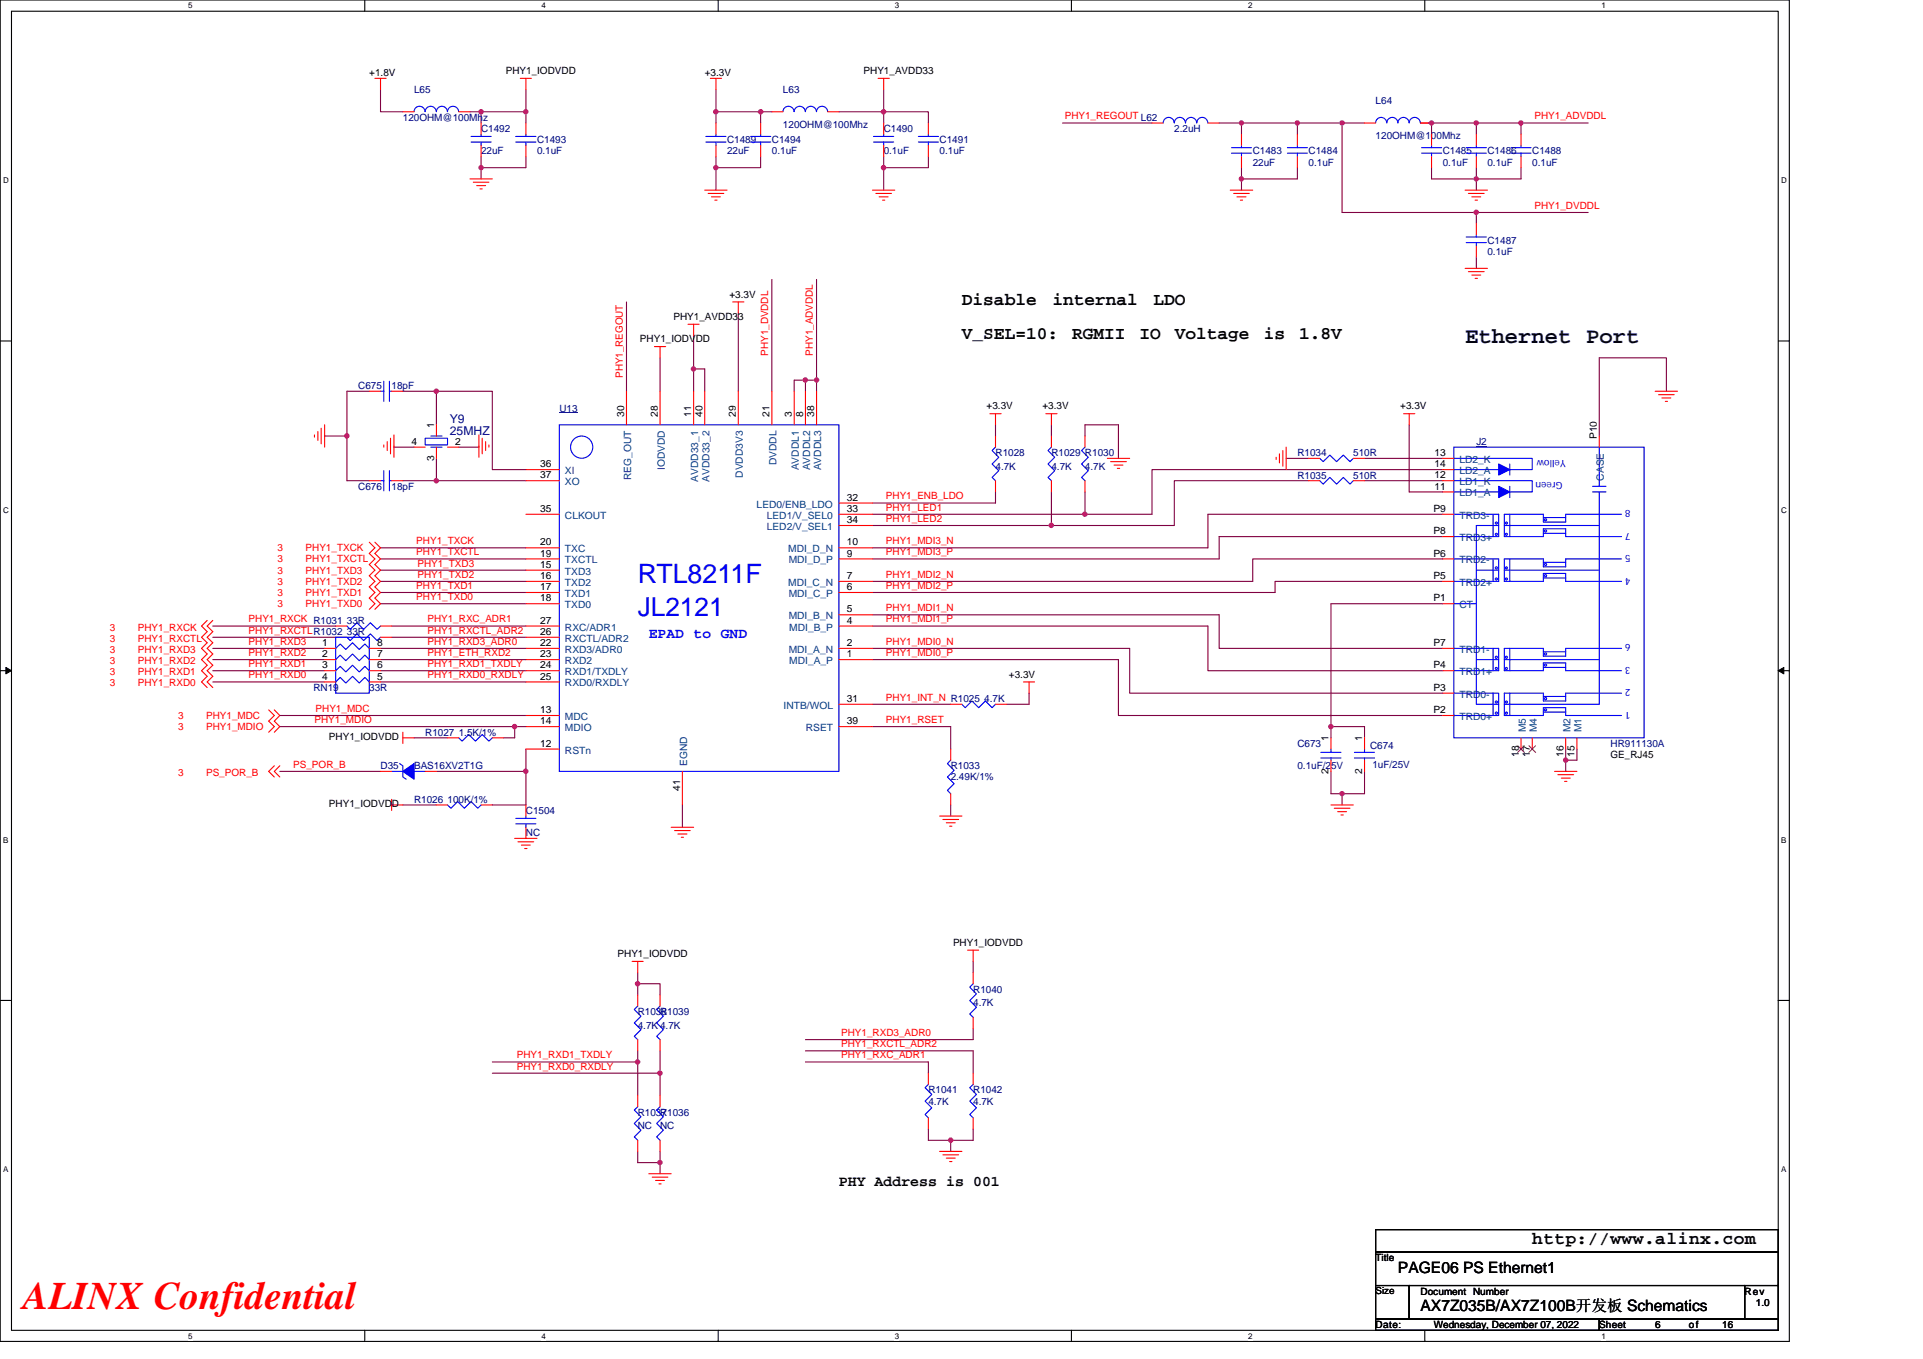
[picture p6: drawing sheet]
<svg xmlns="http://www.w3.org/2000/svg" width="297mm" height="210mm" viewBox="0 0 297 210" stroke-linecap="round" stroke-linejoin="round" font-family="sans-serif">
<path d="M0 0h276.4v207.3h-276.4zM1.8 1.7h272.9v203.8h-272.9z" fill="none" stroke="#000" stroke-width=".17"/>
<g fill="#fff">
<path d="M29.1 .2h.6v1.4h-.6z"/>
<path d="M29.1 205.7h.6v1.4h-.6z"/>
</g>
<path d="M56.3 0v1.7M56.3 205.5v1.8" fill="none" stroke="#000" stroke-width=".17"/>
<g fill="#fff">
<path d="M83.6 .2h.7v1.4h-.7z"/>
<path d="M83.6 205.7h.7v1.4h-.7z"/>
</g>
<path d="M110.9 0v1.7M110.9 205.5v1.8" fill="none" stroke="#000" stroke-width=".17"/>
<g fill="#fff">
<path d="M138.2 .2h.7v1.4h-.7z"/>
<path d="M138.2 205.7h.7v1.4h-.7z"/>
</g>
<path d="M165.5 0v1.7M165.5 205.5v1.8" fill="none" stroke="#000" stroke-width=".17"/>
<g fill="#fff">
<path d="M192.8 .2h.6v1.4h-.6z"/>
<path d="M192.8 205.7h.6v1.4h-.6z"/>
</g>
<path d="M220.1 0v1.7M220.1 205.5v1.8" fill="none" stroke="#000" stroke-width=".17"/>
<g fill="#fff">
<path d="M247.4 .2h.6v1.4h-.6z"/>
<path d="M247.4 205.7h.6v1.4h-.6z"/>
<path d="M.5 27.2h.8v1.4h-.8z"/>
<path d="M275.1 27.2h.9v1.4h-.9z"/>
<path d="M.5 78.1h.8v1.4h-.8z"/>
<path d="M275.1 78.1h.9v1.4h-.9z"/>
</g>
<path d="M0 52.7h1.8M274.7 52.7h1.7" fill="none" stroke="#000" stroke-width=".17"/>
<g fill="#fff">
<path d="M.5 129.1h.8v1.4h-.8z"/>
<path d="M275.1 129.1h.8v1.4h-.8z"/>
</g>
<path d="M0 103.6h1.8M274.7 103.6h1.7" fill="none" stroke="#000" stroke-width=".17"/>
<path d="M.9 103.1l.9 .5-.9 .5zM274.7 103.6l.8-.5v1z" fill="#000" stroke="#000" stroke-width=".15"/>
<g fill="#fff">
<path d="M.5 180h.8v1.4h-.8z"/>
<path d="M275.1 180h.8v1.4h-.8z"/>
</g>
<path d="M0 154.6h1.8M274.7 154.6h1.7M212.5 190h62.2v3.5h-62.2zM212.5 193.5h62.2v5.1h-62.2zM212.5 198.6h5.2v5.2h-5.2zM217.7 198.6h51.8v5.2h-51.8zM269.5 198.6h5.2v5.2h-5.2zM212.5 203.8h34.5v1.7h-34.5zM247 203.8h27.7v1.7h-27.7z" fill="none" stroke="#000" stroke-width=".17"/>
<g fill="none" stroke="#800040" stroke-width=".17">
<path d="M58.8 13.8v3.5h3.4M72.6 17.3h1.7M74.3 17.3h6.9M74.3 17.3v1.7M81.2 17.3v1.7M81.2 13.8v3.5M110.6 13.8v3.5M117.5 17.3v1.7M117.5 17.3h1.7M117.5 17.3h-6.9v1.7M129.6 17.3h6.9M136.5 13.8v3.5"/>
<path d="M136.5 17.3h6.9v1.7M136.5 17.3v1.7M164.1 19h13.8M188.3 19h3.5M191.8 19v1.7M191.8 19h8.6M200.4 19v1.7M200.4 19h6.9M207.3 19h3.5M207.3 19v13.8h20.7M219.4 19h1.7M221.1 19v1.7"/>
<path d="M221.1 19h6.9M228 19h6.9M228 19v1.7M234.9 19v1.7M234.9 19h10.4M74.3 24.2v1.7M74.3 25.9v1.7M81.2 24.2v1.7h-6.9M110.6 24.2v1.7M117.5 24.2v1.7h-6.9v3.5M136.5 25.9v3.5M136.5 24.2v1.7"/>
<path d="M143.4 24.2v1.7h-6.9M191.8 25.9v1.7h8.6v-1.7M191.8 27.6v1.8M221.1 25.9v1.7h6.9M228 32.8h17.3M228 32.8v1.7M228 39.7v1.8M228 25.9v1.7M228 27.6v1.8M234.9 25.9v1.7h-6.9M96.8 46.7v13.8M102 55.3v5.2"/>
<path d="M107.1 51.8v5.2M107.1 57h1.8v3.5M107.1 57v3.5M114 48.4v12.1M119.2 43.2v17.3M124.4 58.7h1.7M124.4 58.7h-1.7v1.8M124.4 58.7v1.8M126.1 58.7v1.8M126.1 43.2v15.5M50.1 67.4h3.5M53.6 67.4v6.9h3.4"/>
<path d="M57 60.5h-3.4v6.9M60.9 68.9v.2h3.1M62.2 60.5h5.2M62.2 74.3h5.2M67.4 60.5h8.6v12.1h5.2M67.4 74.3h13.8M67.4 70.8v3.5M67.4 60.5v5.1M74 68.9v.2h-3.1M134.8 79.5h32.8M153.8 76v1.7h-19M153.8 65.6v1.8"/>
<path d="M162.4 65.6v1.8M162.4 76v5.2M167.6 76v3.5M167.6 67.4v-1.8h5.2v5.2M198.7 70.8h3.4M202.1 74.3h-20.7v6.9h-19M210.8 70.8h12.1M210.8 74.3h12.1M217.7 65.6v10.4h5.2M222.9 72.6h-45v6.9h-10.3M222.9 79.5h-36.3v5.1h-51.8M257.4 60.5v-5.2h-10.4v12.1"/>
<path d="M32.9 98.5h19M32.9 96.7h19M58.8 88.1h22.4M58.8 86.4h22.4M58.8 84.6h22.4M58.8 93.3h22.4M58.8 91.5h22.4M58.8 89.8h22.4M60.5 98.5h20.7M60.5 96.7h20.7M134.8 81.2h27.6M134.8 96.7h51.8v6.9h36.3"/>
<path d="M134.8 95h53.5v5.2h34.6M222.9 82.9h-34.6v3.5h-53.5M222.9 89.8h-25.9v1.7h-62.2M222.9 86.4h-29.4v3.4h-58.7M222.9 93.3h-17.3v19M32.9 105.4h17.2M32.9 100.2h17.2M32.9 101.9h17.2M32.9 103.6h17.2M43.2 112.3h36.3M43.2 110.6h38M43.2 119.2h15.6"/>
<path d="M58.8 100.2h22.4M58.8 101.9h22.4M58.8 103.6h22.4M58.8 105.4h22.4M64 114h5.1M67.4 119.2h13.8M79.5 112.3h1.7M79.5 112.3v1.7h-1.7M81.2 115.7v3.5M81.2 119.2v5.2h-5.2M134.8 108.8h12.1M134.8 100.2h39.7v6.9h48.4"/>
<path d="M134.8 112.3h12.1v3.4M134.8 101.9h38v8.7h50.1M159 107.1v1.7h-3.5M205.6 119.2v3.4h1.7M205.6 112.3v1.7M205.6 112.3h5.2v1.7M210.8 119.2v3.4h-3.5M241.8 117.5v1.7M241.8 115.7v1.8M243.6 115.7v1.8h-1.8M62.2 124.4h5.2M105.4 124.4v3.4"/>
<path d="M146.9 124.4v1.7M207.3 122.6v1.8M98.5 152h3.5v1.7M98.5 150.3v1.7M98.5 152v1.7M150.3 158.9v1.7h-25.9M150.3 148.5v1.8M76 165.8h26M76 164.1h22.5M98.5 177.9v1.7h3.5M98.5 164.1v5.2M98.5 162.4v1.7"/>
<path d="M102 177.9v1.7M102 179.6v1.8M102 165.8v3.5M102 162.4v3.4M124.4 162.4h25.9v3.4M124.4 164.1h19v1.7M143.4 174.5v1.7h3.5M146.9 176.2v1.7M150.3 174.5v1.7h-3.4"/>
</g>
<g fill="#f0f" stroke="#f0f" stroke-width=".17">
<circle cx="207.3" cy="122.6" r=".33"/>
<circle cx="205.6" cy="112.3" r=".34"/>
<circle cx="241.8" cy="117.5" r=".34"/>
<circle cx="81.2" cy="119.2" r=".34"/>
<circle cx="162.4" cy="81.2" r=".34"/>
<circle cx="167.6" cy="79.4" r=".33"/>
<circle cx="124.4" cy="58.7" r=".34"/>
<circle cx="126.1" cy="58.7" r=".34"/>
<circle cx="107.1" cy="57" r=".34"/>
<circle cx="53.6" cy="67.3" r=".34"/>
<circle cx="67.4" cy="60.4" r=".34"/>
<circle cx="67.4" cy="74.3" r=".34"/>
<circle cx="200.4" cy="19" r=".33"/>
<circle cx="191.8" cy="19" r=".33"/>
<circle cx="191.8" cy="27.6" r=".33"/>
<circle cx="228" cy="32.8" r=".34"/>
<circle cx="228" cy="27.6" r=".33"/>
<circle cx="228" cy="19" r=".33"/>
<circle cx="207.3" cy="19" r=".33"/>
<circle cx="234.9" cy="19" r=".33"/>
<circle cx="221.1" cy="19" r=".33"/>
<circle cx="136.5" cy="17.3" r=".34"/>
<circle cx="136.5" cy="25.9" r=".34"/>
<circle cx="74.3" cy="25.9" r=".34"/>
<circle cx="81.2" cy="17.3" r=".34"/>
<circle cx="117.5" cy="17.3" r=".34"/>
<circle cx="110.6" cy="25.9" r=".34"/>
<circle cx="110.6" cy="17.3" r=".34"/>
<circle cx="74.3" cy="17.3" r=".34"/>
<circle cx="79.5" cy="112.3" r=".34"/>
<circle cx="101.9" cy="179.6" r=".34"/>
<circle cx="98.5" cy="164.1" r=".34"/>
<circle cx="98.5" cy="152" r=".34"/>
<circle cx="101.9" cy="165.8" r=".33"/>
<circle cx="146.9" cy="176.2" r=".34"/>
</g>
<g fill="none" stroke="#f00" stroke-width=".17">
<path d="M57.9 12.1h1.7M58.8 12.1v1.7M62.2 17.3h1.8M70.9 17.3h1.7M74.3 19v1.7M80.4 12.1h1.7M81.2 12.1v1.7M81.2 19v1.7M109.7 12.1h1.8M110.6 12.1v1.7M110.6 19v1.7M117.5 19v1.7"/>
<path d="M119.2 17.3h1.7M127.9 17.3h1.7M135.6 12.1h1.8M136.5 12.1v1.7M136.5 19v1.7M143.4 19v1.7M177.9 19h1.8M186.6 19h1.7M210.8 19h1.7M219.4 19h1.7M72.6 27.6h3.4M73.1 28.2h2.4"/>
<path d="M73.6 28.7h1.4M74.1 29.2h.4M74.3 22.5v1.7M81.2 22.5v1.7M108.9 29.4h3.4M109.4 29.9h2.4M109.9 30.4h1.4M110.4 30.9h.4M110.6 22.5v1.7M117.5 22.5v1.7M134.8 29.4h3.4M135.3 29.9h2.4"/>
<path d="M135.8 30.4h1.4M136.3 30.9h.4M136.5 22.5v1.7M143.4 22.5v1.7M190 29.4h3.5M190.6 29.9h2.4M191.1 30.4h1.4M191.6 30.9h.3M191.8 20.7v1.8M191.8 24.2v1.7M200.4 20.7v1.8M200.4 24.2v1.7"/>
<path d="M221.1 20.7v1.8M221.1 24.2v1.7M226.3 29.4h3.5M226.8 29.9h2.5M227.3 30.4h1.4M227.9 30.9h.3M228 34.5v1.8M228 38v1.7M234.9 20.7v1.8M234.9 24.2v1.7M101.1 53.6h1.7M102 53.6v1.7"/>
<path d="M106.3 50.1h1.7M107.1 50.1v1.7M113.2 46.7h1.7M114 46.7v1.7M226.3 41.5h3.5M226.8 42h2.5M227.3 42.5h1.4M227.9 43h.3M48.6 67.2v.3M49.1 66.7v1.4M49.6 66.2v2.4M50.1 65.6v3.5"/>
<path d="M57 74.3h1.8M57 60.5h1.8M59.3 68.7v.4M59.8 68.2v1.4M60.3 67.7v2.4M60.5 74.3h1.7M60.5 60.5h1.7M60.9 67.2v3.5M64 69.1h1.7M67.4 65.6v1.8M67.4 69.1v1.7M69.1 69.1h1.8"/>
<path d="M74 67.2v3.5M74.5 67.7v2.4M75 68.2v1.4M75.5 68.7v.4M81.2 72.6h5.2M81.2 74.3h5.2M81.2 79.5h5.2M96.8 60.5v5.1M102 60.5v5.1M107.1 60.5v5.1M108.9 60.5v5.1M114 60.5v5.1"/>
<path d="M119.2 60.5v5.1M122.7 60.5v5.1M124.4 60.5v5.1M126.1 60.5v5.1M129.6 77.7h5.2M129.6 79.5h5.2M152.9 63.9h1.7M153.8 63.9v1.7M153.8 74.3v1.7M153.8 67.4v1.7M161.5 63.9h1.8M162.4 63.9v1.7"/>
<path d="M162.4 74.3v1.7M162.4 67.4v1.7M167.6 74.3v1.7M167.6 67.4v1.7M171 70.8h3.5M171.6 71.3h2.4M172.1 71.9h1.4M172.6 72.4h.3M197.1 70.7v.3M197.6 70.1v1.4M198.2 69.6v2.4M198.7 69.1v3.5"/>
<path d="M202.1 74.3h1.8M202.1 70.8h1.8M209 74.3h1.8M209 70.8h1.8M216.8 63.9h1.7M217.7 63.9v1.7M255.7 60.5h3.4M256.2 61h2.4M256.7 61.5h1.4M257.2 62h.4M32 95.9l-.9 .8 .9 .9-.9 .9 .9 .8-.9 .9 .9 .8-.9 .9 .9 .9-.9 .8 .9 .9-.9 .9 .9 .8M32.9 95.9l-.9 .8 .9 .9-.9 .9 .9 .8-.9 .9 .9 .8-.9 .9 .9 .9-.9 .8 .9 .9-.9 .9 .9 .8"/>
<path d="M51.9 98.5h1.7M51.9 96.7h1.7M57 83.8l.9 .8-.9 .9 .9 .9-.9 .8 .9 .9-.9 .9 .9 .8-.9 .9 .9 .8-.9 .9 .9 .9-.9 .8M57.9 83.8l.9 .8-.9 .9 .9 .9-.9 .8 .9 .9-.9 .9 .9 .8-.9 .9 .9 .8-.9 .9 .9 .9-.9 .8M58.8 98.5h1.7M58.8 96.7h1.7M81.2 98.5h5.2M81.2 96.7h5.2M81.2 84.6h5.2M81.2 93.3h5.2M81.2 91.5h5.2M81.2 89.8h5.2"/>
<path d="M81.2 88.1h5.2M81.2 86.4h5.2M129.6 96.7h5.2M129.6 95h5.2M129.6 91.5h5.2M129.6 89.8h5.2M129.6 86.4h5.2M129.6 84.6h5.2M129.6 81.2h5.2M41.5 109.7l.9 .9-.9 .8 .9 .9-.9 .8M42.4 118.3l-.9 .9 .9 .9M42.4 109.7l.8 .9-.8 .8 .8 .9-.8 .8"/>
<path d="M43.2 118.3l-.8 .9 .8 .9M50.1 100.2h1.8M50.1 101.9h1.8M50.1 103.6h1.8M50.1 105.4h1.8M57 105.4h1.8M57 103.6h1.8M57 101.9h1.8M57 100.2h1.8M58.8 119.2h1.7M62.2 114h1.8M62.2 113.1v1.8"/>
<path d="M65.7 119.2h1.7M69.1 114h1.8M76 114h1.8M81.2 105.4h5.2M81.2 103.6h5.2M81.2 101.9h5.2M81.2 100.2h5.2M81.2 115.7h5.2M81.2 110.6h5.2M81.2 112.3h5.2M105.4 119.2v5.2M129.6 101.9h5.2"/>
<path d="M129.6 100.2h5.2M129.6 108.8h5.2M129.6 112.3h5.2M146.9 108.8h1.7M146.9 115.7v1.8M153.8 108.8h1.7M158.1 105.4h1.7M159 105.4v1.7M205.6 114v1.7M205.6 117.5v1.7M210.8 114v1.7M210.8 117.5v1.7"/>
<path d="M240.1 119.2h3.5M240.6 119.7h2.5M60.5 124.4h1.7M60.5 123.5v1.7M67.4 124.4h1.7M74.3 124.4h1.7M79.5 129.5h3.4M80 130.1h2.4M80.5 130.6h1.4M81 131.1h.4M81.2 124.4v1.7M81.2 127.8v1.7"/>
<path d="M103.7 127.8h3.4M104.2 128.3h2.4M104.7 128.9h1.4M105.2 129.4h.4M145.1 126.1h3.5M145.6 126.6h2.5M146.2 127.1h1.3M146.7 127.7h.3M146.9 122.6v1.8M205.6 124.4h3.4M206.1 124.9h2.4M206.6 125.4h1.4"/>
<path d="M207.1 125.9h.4M241.2 120.2h1.3M241.7 120.7h.3M97.6 148.5h1.8M98.5 148.5v1.8M98.5 153.7v1.7M102 153.7v1.7M149.5 146.8h1.7M150.3 146.8v1.7M150.3 157.2v1.7M150.3 150.3v1.7M98.5 176.2v1.7"/>
<path d="M98.5 169.3v1.7M98.5 160.6v1.8M102 176.2v1.7M102 169.3v1.7M102 160.6v1.8M143.4 172.7v1.8M143.4 165.8v1.8M145.1 177.9h3.5M145.6 178.4h2.5M146.2 178.9h1.3M146.7 179.5h.3M150.3 172.7v1.8"/>
<path d="M150.3 165.8v1.8M100.2 181.4h3.5M100.8 181.9h2.4M101.3 182.4h1.3M101.8 182.9h.3"/>
</g>
<g fill="none" stroke="#00f" stroke-width=".17">
<path d="M64 17.3a.85 .85 0 0 1 .8-.9 .85 .85 0 0 1 .9 .9M65.7 17.3a.86 .86 0 0 1 .8-.9 .86 .86 0 0 1 .9 .9M67.4 17.3a.85 .85 0 0 1 .9-.9 .85 .85 0 0 1 .8 .9 .87 .87 0 0 1 .9-.9 .87 .87 0 0 1 .8 .9M120.9 17.3a.86 .86 0 0 1 .9-.9 .86 .86 0 0 1 .9 .9M122.7 17.3a.86 .86 0 0 1 .8-.9 .86 .86 0 0 1 .9 .9M124.4 17.3a.85 .85 0 0 1 .9-.9 .85 .85 0 0 1 .8 .9 .87 .87 0 0 1 .9-.9 .87 .87 0 0 1 .8 .9M179.7 19a.85 .85 0 0 1 .8-.9 .85 .85 0 0 1 .9 .9 .87 .87 0 0 1 .8-.9 .87 .87 0 0 1 .9 .9 .87 .87 0 0 1 .9-.9 .87 .87 0 0 1 .8 .9 .86 .86 0 0 1 .9-.9 .86 .86 0 0 1 .9 .9M212.5 19a.86 .86 0 0 1 .8-.9 .86 .86 0 0 1 .9 .9 .86 .86 0 0 1 .9-.9 .86 .86 0 0 1 .8 .9M215.9 19a.86 .86 0 0 1 .9-.9 .86 .86 0 0 1 .9 .9M217.7 19a.86 .86 0 0 1 .8-.9 .86 .86 0 0 1 .9 .9M72.8 21.9h3.1M72.8 21.1h3.1"/>
<path d="M74.3 20.7v.4M74.3 21.9v.6M79.7 21.9h3.1M79.7 21.1h3.1M81.2 20.7v.4M81.2 21.9v.6M109 21.9h3.1M109 21.1h3.1M110.6 20.7v.4M110.6 21.9v.6M115.9 21.9h3.2M115.9 21.1h3.2"/>
<path d="M117.5 20.7v.4M117.5 21.9v.6M134.9 21.9h3.1M134.9 21.1h3.1M136.5 20.7v.4M136.5 21.9v.6M141.9 21.9h3.1M141.9 21.1h3.1M143.4 20.7v.4M143.4 21.9v.6M190.2 23.7h3.1M190.2 22.8h3.1"/>
<path d="M191.8 22.5v.3M191.8 23.7v.5M198.9 23.7h3M198.9 22.8h3M200.4 22.5v.3M200.4 23.7v.5M219.6 23.7h3.1M219.6 22.8h3.1M221.1 22.5v.3M221.1 23.7v.5M226.5 37.5h3.1M226.5 36.6h3.1"/>
<path d="M228 36.3v.3M228 37.5v.5M233.4 23.7h3.1M233.4 22.8h3.1M234.9 22.5v.3M234.9 23.7v.5M59.3 58.9v3.1M60.2 58.9v3.1M58.8 74.3h.5M58.8 60.5h.5M59.3 72.7v3.1M60.2 74.3h.3"/>
<path d="M60.2 60.5h.3M60.2 72.7v3.1M65.7 67.7h3.4v1h-3.4zM66.5 67.4h1.8M66.5 69.1h1.8M67.4 69.1h.1M67.4 67.4h.1M86.4 65.6h43.2v53.6h-43.2zM153.8 69.1l-.6 .5 1.1 1.1-1.1 1 1.1 1-1.1 1.1 .6 .5M162.4 69.1l-.5 .5 1 1.1-1 1 1 1-1 1.1 .5 .5M167.6 69.1l-.5 .5 1 1.1-1 1 1 1-1 1.1 .5 .5M203.9 74.3l.5 .5 1-1 1.1 1 1-1 1 1 .5-.5"/>
<path d="M203.9 70.8l.5 .5 1-1 1.1 1 1-1 1 1 .5-.5M224.6 69.1h29.4v44.9h-29.4zM224.6 74.3h12.1v1.7h-12.1M224.6 70.8h12.1v1.8h-12.1M224.6 79.5h6.9v3.4h-6.9M230.6 79.5v3.4M233.2 75.1v1.8M233.2 71.7v1.7M233.2 79.5v3.4M238.4 80h3.4M246 76h2.1M246 75.1h2.1"/>
<path d="M247 76v32.8h-14.6M247 69.1v6M250.5 79.5h-8.7v1.2h-3.4v-1.2h-6v3.4h6v-1.2h3.4v1.2h8.7M51.9 98.5h5.1v8.6h-5.1zM53.6 98.5l.5 .5 1-1.1 1.1 1.1 1-1.1 1 1.1 .6-.5M53.6 96.7l.5 .5 1-1 1.1 1 1-1 1 1 .6-.5M224.6 93.3h3.4M224.6 86.4h6.9v3.4h-6.9M228 88.1h3.5M230.6 86.4v3.4M231 89.3h.3v.3h-.3zM231 82.4h.3v.3h-.3z"/>
<path d="M231 87.6h.3v.3h-.3zM231 80.7h.3v.2h-.3zM231.5 81.2h-3.5v27.6h3.5M232.4 88.1h14.6M232.4 81.2h14.6M232.6 87.6h.2v.3h-.2zM232.6 89.3h.2v.3h-.2zM232.6 80.7h.2v.2h-.2zM232.6 82.4h.2v.3h-.2zM233.2 86.4v3.4M238.4 89.3h3.4M238.4 82.4h3.4"/>
<path d="M238.4 86.9h3.4M238.6 87.1h.3v.2h-.3zM238.6 88.8h.3v.3h-.3zM238.6 80.2h.3v.2h-.3zM250.5 86.4h-8.7v1.2h-3.4v-1.2h-6v3.4h6v-1.2h3.4v1.2h8.7M51.9 100.2l.7-.7 .8 .9 1.1-1.1 1 1.1 .9-.9 .6 .7M51.9 101.9l.7-.7 .8 .9 1.1-1.1 1 1.1 .9-.9 .6 .7M51.9 103.6l.7-.6 .8 .8 1.1-1 1 1 .9-.8 .6 .6M51.9 105.4l.7-.7 .8 .8 1.1-1 1 1 .9-.8 .6 .7M60.5 119.2h1.7M61.7 118l.5 .3v1.8l.5 .3M64 119.2h1.7"/>
<path d="M70.9 114l.5 .5 1-1 1 1 1.1-1 1 1 .5-.5M146.9 117.5l-.6 .5 1.1 1-1.1 1.1 1.1 1-1.1 1 .6 .5M148.6 108.8l.5 .5 1-1 1.1 1 1-1 1 1 .6-.5M204 116.2h3.1M204 117.1h3.1M205.6 115.7v.5M205.6 117.1v.4M209.2 116.2h3.1M209.2 117.1h3.1M210.8 115.7v.5M210.8 117.1v.4M224.6 107.1h6.9v3.5h-6.9"/>
<path d="M224.6 100.2h6.9v3.4h-6.9M228 101.9h3.5M230.6 107.1v3.5M230.6 100.2v3.4M231 108.4h.3v.2h-.3zM231 103.2h.3v.2h-.3zM232.4 101.9h14.6M232.6 110.1h.2v.2h-.2zM232.6 108.4h.2v.2h-.2zM232.6 101.4h.2v.3h-.2zM232.6 103.2h.2v.2h-.2zM233.2 107.1v3.5"/>
<path d="M233.2 100.2v3.4M238.4 110h3.4M238.4 107.6h3.4M238.4 103.1h3.4M238.4 100.7h3.4M238.6 109.6h.3v.2h-.3zM238.6 100.9h.3v.2h-.3zM250.5 107.1h-8.7v1.2h-3.4v-1.2h-6v3.5h6v-1.3h3.4v1.3h8.7M250.5 100.2h-8.7v1.2h-3.4v-1.2h-6v3.4h6v-1.2h3.4v1.2h8.7M69.1 124.4l.6 .5 1-1.1 1 1.1 1.1-1.1 1 1.1 .5-.5M79.7 127.3h3.1M79.7 126.4h3.1"/>
<path d="M81.2 126.1v.3M81.2 127.3v.5M98.5 155.4l-.5 .6 1 1-1 1.1 1 1-1 1 .5 .5M102 155.4l-.6 .6 1.1 1-1.1 1.1 1.1 1-1.1 1 .6 .5M150.3 152l-.5 .5 1 1.1-1 1 1 1-1 1.1 .5 .5M98.5 171l-.5 .5 1 1.1-1 1 1 1-1 1.1 .5 .5M102 171l-.6 .5 1.1 1.1-1.1 1 1.1 1-1.1 1.1 .6 .5M143.4 167.6l-.5 .5 1 1-1 1 1 1.1-1 1 .5 .5M150.3 167.6l-.5 .5 1 1-1 1 1 1.1-1 1 .5 .5"/>
<circle cx="89.8" cy="69.1" r="1.71"/>
<circle cx="238.7" cy="82" r=".17"/>
<circle cx="231.1" cy="110.2" r=".17"/>
<circle cx="231.1" cy="101.6" r=".17"/>
<circle cx="238.7" cy="108" r=".17"/>
<circle cx="238.7" cy="102.8" r=".17"/>
</g>
<g fill="#00f" stroke="#00f" stroke-width=".17">
<path d="M62.2 119.2l1.8-1.2v2.4z" fill-rule="evenodd"/>
<path d="M231.5 75.1l1.7 .9-1.7 .9z" fill-rule="evenodd"/>
<path d="M231.5 71.7l1.7 .9-1.7 .8z" fill-rule="evenodd"/>
</g>
<path d="M86.4 63.8h2.9" fill="none" stroke="#000080" stroke-width=".15"/>
<path d="M228 68.9h1.7v.1h-1.7z" fill="#000080"/>
<g fill="none" stroke="#f00" stroke-width=".17">
<path d="M228 20.7v1.8M228 24.2v1.7M222.9 79.5h1.7M222.9 76h1.7M222.9 74.3h1.7M222.9 72.6h1.7M222.9 70.8h1.7M247 67.4v1.7M222.9 89.8h1.7M222.9 86.4h1.7M222.9 82.9h1.7M222.9 93.3h1.7"/>
<path d="M222.9 110.6h1.7M222.9 107.1h1.7M222.9 103.6h1.7M222.9 100.2h1.7M234.9 114v1.7M236.7 114v1.7M241.8 114v1.7M243.6 114v1.7"/>
</g>
<path d="M234.4 115.2l1.1 1.1M235.5 115.2l-1.1 1.1M236.2 115.2l1 1.1M237.2 115.2l-1 1.1" fill="none" stroke="#804000" stroke-width=".15"/>
<path d="M226.5 23.7h3.1M226.5 22.8h3.1M228 22.5v.3M228 23.7v.5" fill="none" stroke="#00f" stroke-width=".17"/>
<g fill="#f0f" stroke="#f0f" stroke-width=".17">
<circle cx="207.3" cy="122.6" r=".33"/>
<circle cx="205.6" cy="112.3" r=".34"/>
<circle cx="241.8" cy="117.5" r=".34"/>
<circle cx="81.2" cy="119.2" r=".34"/>
<circle cx="162.4" cy="81.2" r=".34"/>
<circle cx="167.6" cy="79.4" r=".33"/>
<circle cx="124.4" cy="58.7" r=".34"/>
<circle cx="126.1" cy="58.7" r=".34"/>
<circle cx="107.1" cy="57" r=".34"/>
<circle cx="53.6" cy="67.3" r=".34"/>
<circle cx="67.4" cy="60.4" r=".34"/>
<circle cx="67.4" cy="74.3" r=".34"/>
<circle cx="200.4" cy="19" r=".33"/>
<circle cx="191.8" cy="19" r=".33"/>
<circle cx="191.8" cy="27.6" r=".33"/>
<circle cx="228" cy="32.8" r=".34"/>
<circle cx="228" cy="27.6" r=".33"/>
<circle cx="228" cy="19" r=".33"/>
<circle cx="207.3" cy="19" r=".33"/>
<circle cx="234.9" cy="19" r=".33"/>
<circle cx="221.1" cy="19" r=".33"/>
<circle cx="136.5" cy="17.3" r=".34"/>
<circle cx="136.5" cy="25.9" r=".34"/>
<circle cx="74.3" cy="25.9" r=".34"/>
<circle cx="81.2" cy="17.3" r=".34"/>
<circle cx="117.5" cy="17.3" r=".34"/>
<circle cx="110.6" cy="25.9" r=".34"/>
<circle cx="110.6" cy="17.3" r=".34"/>
<circle cx="74.3" cy="17.3" r=".34"/>
<circle cx="79.5" cy="112.3" r=".34"/>
<circle cx="101.9" cy="179.6" r=".34"/>
<circle cx="98.5" cy="164.1" r=".34"/>
<circle cx="98.5" cy="152" r=".34"/>
<circle cx="101.9" cy="165.8" r=".33"/>
<circle cx="146.9" cy="176.2" r=".34"/>
</g>
<text font-size="6" fill="#f00" x="3.5" y="202.3">ALINX Confidential</text>
<text font-size="4.1" fill="#00f" x="98.5" y="90.1">RTL8211F</text>
<text font-size="4" fill="#00f" x="98.5" y="95.2">JL2121</text>
<text font-size="3.4" fill="#000040" x="226.3" y="52.9">Ethernet Port</text>
<g font-size="2.8">
<text x="148.6" y="47.2">Disable</text>
<text x="162.6" y="47.2">internal</text>
<text x="178.2" y="47.2">LDO</text>
<text x="148.6" y="52.4">V_SEL=10:</text>
<text x="165.6" y="52.4">RGMII</text>
<text x="176" y="52.4">IO</text>
<text x="181.5" y="52.4">Voltage</text>
<text x="195.2" y="52.4">is</text>
<text x="200.7" y="52.4">1.8V</text>
<text x="236.7" y="192.3">http://www.alinx.com</text>
</g>
<g font-size="2.4">
<text x="215.9" y="196.7">PAGE06 PS Ethernet1</text>
<text x="219.4" y="202.5">AX7Z035B/AX7Z100B开发板 Schematics</text>
</g>
<text font-size="2.3" x="129.6" y="183.3">PHY Address is 001</text>
<text font-size="2.2" fill="#00f" x="100.2" y="98.6">EPAD to GND</text>
<g font-size="1.9" fill="#000080">
<text x="69.5" y="65.4">Y9</text>
<text x="69.5" y="67.2">25MHZ</text>
</g>
<g font-size="1.5">
<text x="57" y="11.8">+1.8V</text>
<text x="78.1" y="11.4">PHY1_IODVDD</text>
<text x="108.9" y="11.8">+3.3V</text>
<text x="133.4" y="11.4">PHY1_AVDD33</text>
<text x="112.7" y="46">+3.3V</text>
<text x="98.8" y="52.9">PHY1_IODVDD</text>
<text x="104" y="49.4">PHY1_AVDD33</text>
<text x="96.4" y="64.4" transform="rotate(-90 96.4 64.4)">30</text>
<text x="101.6" y="64.4" transform="rotate(-90 101.6 64.4)">28</text>
<text x="106.8" y="64.4" transform="rotate(-90 106.8 64.4)">11</text>
<text x="108.5" y="64.4" transform="rotate(-90 108.5 64.4)">40</text>
<text x="113.7" y="64.4" transform="rotate(-90 113.7 64.4)">29</text>
<text x="118.9" y="64.4" transform="rotate(-90 118.9 64.4)">21</text>
<text x="122.3" y="64.4" transform="rotate(-90 122.3 64.4)">3</text>
<text x="124.1" y="64.4" transform="rotate(-90 124.1 64.4)">8</text>
<text x="125.8" y="64.4" transform="rotate(-90 125.8 64.4)">38</text>
<text x="152.4" y="63.2">+3.3V</text>
<text x="161" y="63.2">+3.3V</text>
<text x="216.3" y="63.2">+3.3V</text>
<text x="63.6" y="68.7">4</text>
<text x="67.1" y="71.2" transform="rotate(-90 67.1 71.2)">3</text>
<text x="67.1" y="66.2" transform="rotate(-90 67.1 66.2)">1</text>
<text x="70.3" y="68.7">2</text>
<text x="221.6" y="70.5">13</text>
<text x="246.7" y="67.9" transform="rotate(-90 246.7 67.9)">P10</text>
<text x="83.4" y="72.2">36</text>
<text x="83.4" y="73.9">37</text>
<text x="130.8" y="77.4">32</text>
<text x="221.6" y="75.6">11</text>
<text x="221.6" y="73.9">12</text>
<text x="221.6" y="72.2">14</text>
<text x="83.4" y="79.1">35</text>
<text x="130.8" y="80.8">34</text>
<text x="130.8" y="79.1">33</text>
<text x="221.4" y="82.6">P8</text>
<text x="221.4" y="79.1">P9</text>
<text x="83.4" y="84.3">20</text>
<text x="83.4" y="89.5">16</text>
<text x="83.4" y="87.7">15</text>
<text x="83.4" y="86">19</text>
<text x="130.8" y="89.5">7</text>
<text x="130.8" y="84.3">10</text>
<text x="130.8" y="86">9</text>
<text x="221.4" y="89.5">P5</text>
<text x="221.4" y="86">P6</text>
<text x="83.4" y="92.9">18</text>
<text x="83.4" y="91.2">17</text>
<text x="130.8" y="94.6">5</text>
<text x="130.8" y="91.2">6</text>
<text x="221.4" y="92.9">P1</text>
<text x="49.8" y="99.8">1</text>
<text x="49.8" y="101.6">2</text>
<text x="58.2" y="101.6">7</text>
<text x="58.2" y="99.8">8</text>
<text x="83.4" y="98.1">26</text>
<text x="83.4" y="101.6">23</text>
<text x="83.4" y="99.8">22</text>
<text x="83.4" y="96.4">27</text>
<text x="130.8" y="99.8">2</text>
<text x="130.8" y="101.6">1</text>
<text x="130.8" y="96.4">4</text>
<text x="221.4" y="99.8">P7</text>
<text x="49.8" y="103.3">3</text>
<text x="49.8" y="105">4</text>
<text x="58.2" y="105">5</text>
<text x="58.2" y="103.3">6</text>
<text x="83.4" y="105">25</text>
<text x="83.4" y="103.3">24</text>
<text x="155.8" y="104.7">+3.3V</text>
<text x="221.4" y="106.7">P3</text>
<text x="221.4" y="103.3">P4</text>
<text x="83.4" y="110.2">13</text>
<text x="83.4" y="111.9">14</text>
<text x="130.8" y="111.9">39</text>
<text x="130.8" y="108.5">31</text>
<text x="221.4" y="110.2">P2</text>
<text x="50.8" y="114.4">PHY1_IODVDD</text>
<text x="83.4" y="115.4">12</text>
<text x="205.2" y="119.5" transform="rotate(-90 205.2 119.5)">2</text>
<text x="205.2" y="114.5" transform="rotate(-90 205.2 114.5)">1</text>
<text x="210.4" y="119.5" transform="rotate(-90 210.4 119.5)">2</text>
<text x="210.4" y="114.5" transform="rotate(-90 210.4 114.5)">1</text>
<text x="234.6" y="117" transform="rotate(-90 234.6 117)">18</text>
<text x="236.3" y="117" transform="rotate(-90 236.3 117)">17</text>
<text x="241.5" y="117" transform="rotate(-90 241.5 117)">16</text>
<text x="243.2" y="117" transform="rotate(-90 243.2 117)">15</text>
<text x="248.8" y="117.1">GE_RJ45</text>
<text x="50.8" y="124.7">PHY1_IODVDD</text>
<text x="105" y="122.2" transform="rotate(-90 105 122.2)">41</text>
<text x="95.4" y="147.9">PHY1_IODVDD</text>
<text x="147.2" y="146.1">PHY1_IODVDD</text>
<text x="212.5" y="194.9">Title</text>
<text x="212.5" y="200">Size</text>
<text x="219.4" y="200">Document Number</text>
<text x="269.5" y="200">Rev</text>
<text x="271.2" y="201.8">1.0</text>
<text x="212.5" y="205.2">Date:</text>
<text x="221.5" y="205.2">Wednesday, December 07, 2022</text>
<text x="247" y="205.2">Sheet</text>
<text x="255.7" y="205.2">6</text>
<text x="260.9" y="205.2">of</text>
<text x="266" y="205.2">16</text>
</g>
<g font-size="1.5" fill="#000080">
<text x="64" y="14.4">L65</text>
<text x="120.9" y="14.4">L63</text>
<text x="212.5" y="16.1">L64</text>
<text x="62.2" y="18.7">120OHM@100Mhz</text>
<text x="74.3" y="20.4">C1492</text>
<text x="74.3" y="23.9">22uF</text>
<text x="82.9" y="22.1">C1493</text>
<text x="82.9" y="23.9">0.1uF</text>
<text x="112.3" y="22.1">C1489</text>
<text x="112.3" y="23.9">22uF</text>
<text x="119.2" y="22.1">C1494</text>
<text x="119.2" y="23.9">0.1uF</text>
<text x="120.9" y="19.7">120OHM@100Mhz</text>
<text x="136.5" y="20.4">C1490</text>
<text x="136.5" y="23.9">0.1uF</text>
<text x="145.1" y="22.1">C1491</text>
<text x="145.1" y="23.9">0.1uF</text>
<text x="181.4" y="20.4">2.2uH</text>
<text x="193.5" y="23.9">C1483</text>
<text x="202.1" y="23.9">C1484</text>
<text x="212.5" y="21.4">120OHM@100Mhz</text>
<text x="222.9" y="23.9">C1485</text>
<text x="229.8" y="23.9">C1486</text>
<text x="236.7" y="23.9">C1488</text>
<text x="193.5" y="25.6">22uF</text>
<text x="202.1" y="25.6">0.1uF</text>
<text x="222.9" y="25.6">0.1uF</text>
<text x="229.8" y="25.6">0.1uF</text>
<text x="236.7" y="25.6">0.1uF</text>
<text x="229.8" y="37.7">C1487</text>
<text x="229.8" y="39.4">0.1uF</text>
<text x="55.3" y="60.1">C675</text>
<text x="60.5" y="60.1">18pF</text>
<text x="86.4" y="63.6">U13</text>
<text x="153.8" y="70.5">R1028</text>
<text x="162.4" y="70.5">R1029 R1030</text>
<text x="200.4" y="70.5">R1034</text>
<text x="209" y="70.5">510R</text>
<text x="228" y="68.8">J2</text>
<text x="55.3" y="75.7">C676</text>
<text x="60.5" y="75.7">18pF</text>
<text x="153.8" y="72.6">4.7K</text>
<text x="162.4" y="72.6">4.7K</text>
<text x="167.6" y="72.6">4.7K</text>
<text x="200.4" y="74">R1035</text>
<text x="209" y="74">510R</text>
<text x="48.4" y="106.8">RN19</text>
<text x="57" y="106.8">33R</text>
<text x="65.7" y="113.7">R1027 1.5K/1%</text>
<text x="58.8" y="118.9">D35</text>
<text x="64" y="118.9">BAS16XV2T1G</text>
<text x="146.9" y="118.9">R1033</text>
<text x="200.4" y="115.4">C673</text>
<text x="200.4" y="118.9">0.1uF/25V</text>
<text x="211.6" y="115.7">C674</text>
<text x="212" y="118.7">1uF/25V</text>
<text x="248.8" y="115.4">HR911130A</text>
<text x="64" y="124">R1026 100K/1%</text>
<text x="81.2" y="125.8">C1504</text>
<text x="146.9" y="120.6">2.49K/1%</text>
<text x="81.2" y="129.2">NC</text>
<text x="150.3" y="153.4">R1040</text>
<text x="150.3" y="155.5">4.7K</text>
<text x="98.5" y="156.8">R1038</text>
<text x="98.5" y="158.9">4.7K 4.7K</text>
<text x="102" y="156.8">R1039</text>
<text x="98.5" y="172.4">R1037</text>
<text x="102" y="172.4">R1036</text>
<text x="143.4" y="169">R1041</text>
<text x="143.4" y="170.7">4.7K</text>
<text x="150.3" y="169">R1042</text>
<text x="150.3" y="170.7">4.7K</text>
<text x="98.5" y="174.5">NC</text>
<text x="102" y="174.5">NC</text>
</g>
<g font-size="1.5" fill="#f00">
<text x="164.5" y="18.5">PHY1_REGOUT L62</text>
<text x="237" y="18.5">PHY1_ADVDDL</text>
<text x="237" y="32.3">PHY1_DVDDL</text>
<text x="96.2" y="58.4" transform="rotate(-90 96.2 58.4)">PHY1_REGOUT</text>
<text x="118.7" y="54.9" transform="rotate(-90 118.7 54.9)">PHY1_DVDDL</text>
<text x="125.6" y="54.9" transform="rotate(-90 125.6 54.9)">PHY1_ADVDDL</text>
<text x="136.8" y="77.2">PHY1_ENB_LDO</text>
<text x="136.8" y="80.6">PHY1_LED2</text>
<text x="136.8" y="78.9">PHY1_LED1</text>
<text x="42.9" y="86.9">3</text>
<text x="42.9" y="88.6">3</text>
<text x="42.9" y="85.2">3</text>
<text x="47.2" y="86.9">PHY1_TXCTL</text>
<text x="47.2" y="88.6">PHY1_TXD3</text>
<text x="47.2" y="85.2">PHY1_TXCK</text>
<text x="64.3" y="85.8">PHY1_TXCTL</text>
<text x="64.3" y="84.1">PHY1_TXCK</text>
<text x="64.5" y="89.3">PHY1_TXD2</text>
<text x="64.5" y="87.5">PHY1_TXD3</text>
<text x="136.8" y="85.8">PHY1_MDI3_P</text>
<text x="136.8" y="84.1">PHY1_MDI3_N</text>
<text x="136.8" y="89.3">PHY1_MDI2_N</text>
<text x="42.9" y="90.4">3</text>
<text x="42.9" y="92.1">3</text>
<text x="42.9" y="93.8">3</text>
<text x="47.2" y="90.4">PHY1_TXD2</text>
<text x="47.2" y="92.1">PHY1_TXD1</text>
<text x="47.2" y="93.8">PHY1_TXD0</text>
<text x="64.3" y="92.7">PHY1_TXD0</text>
<text x="64.3" y="91">PHY1_TXD1</text>
<text x="136.8" y="91">PHY1_MDI2_P</text>
<text x="136.8" y="94.4">PHY1_MDI1_N</text>
<text x="17" y="99.2">3</text>
<text x="17" y="100.9">3</text>
<text x="17" y="97.4">3</text>
<text x="21.3" y="99.2">PHY1_RXCTL</text>
<text x="21.3" y="100.9">PHY1_RXD3</text>
<text x="21.3" y="97.4">PHY1_RXCK</text>
<text x="38.4" y="97.9">PHY1_RXCTLR1032 33R</text>
<text x="38.4" y="99.6">PHY1_RXD3</text>
<text x="38.4" y="101.4">PHY1_RXD2</text>
<text x="38.4" y="96.2">PHY1_RXCK R1031 33R</text>
<text x="66" y="99.6">PHY1_RXD3_ADR0</text>
<text x="66" y="101.4">PHY1_ETH_RXD2</text>
<text x="66" y="97.9">PHY1_RXCTL_ADR2</text>
<text x="66" y="96.2">PHY1_RXC_ADR1</text>
<text x="136.8" y="96.2">PHY1_MDI1_P</text>
<text x="136.8" y="101.4">PHY1_MDI0_P</text>
<text x="136.8" y="99.6">PHY1_MDI0_N</text>
<text x="17" y="106.1">3</text>
<text x="17" y="102.6">3</text>
<text x="17" y="104.4">3</text>
<text x="21.3" y="106.1">PHY1_RXD0</text>
<text x="21.3" y="102.6">PHY1_RXD2</text>
<text x="21.3" y="104.4">PHY1_RXD1</text>
<text x="38.4" y="104.8">PHY1_RXD0</text>
<text x="38.4" y="103.1">PHY1_RXD1</text>
<text x="66" y="104.8">PHY1_RXD0_RXDLY</text>
<text x="66" y="103.1">PHY1_RXD1_TXDLY</text>
<text x="27.5" y="111.1">3</text>
<text x="27.5" y="112.8">3</text>
<text x="31.8" y="111.1">PHY1_MDC</text>
<text x="31.8" y="112.8">PHY1_MDIO</text>
<text x="48.6" y="111.7">PHY1_MDIO</text>
<text x="48.7" y="110">PHY1_MDC</text>
<text x="136.8" y="108.3">PHY1_INT_N R1025 4.7K</text>
<text x="136.8" y="111.7">PHY1_RSET</text>
<text x="27.5" y="119.9">3</text>
<text x="31.8" y="119.9">PS_POR_B</text>
<text x="45.3" y="118.6">PS_POR_B</text>
<text x="129.9" y="160.1">PHY1_RXD3_ADR0</text>
<text x="129.9" y="161.8">PHY1_RXCTL_ADR2</text>
<text x="79.8" y="165.3">PHY1_RXD0_RXDLY</text>
<text x="79.8" y="163.5">PHY1_RXD1_TXDLY</text>
<text x="129.9" y="163.5">PHY1_RXC_ADR1</text>
</g>
<g font-size="1.5" fill="#004080">
<text x="119.9" y="71.9" transform="rotate(-90 119.9 71.9)">DVDDL</text>
<text x="225.4" y="71.5">LD2_K</text>
<text x="87.3" y="73.3">XI</text>
<text x="87.3" y="75">XO</text>
<text x="97.5" y="74.2" transform="rotate(-90 97.5 74.2)">REG_OUT</text>
<text x="102.7" y="72.7" transform="rotate(-90 102.7 72.7)">IODVDD</text>
<text x="107.9" y="74.5" transform="rotate(-90 107.9 74.5)">AVDD33_1</text>
<text x="109.6" y="74.5" transform="rotate(-90 109.6 74.5)">AVDD33_2</text>
<text x="114.8" y="73.8" transform="rotate(-90 114.8 73.8)">DVDD3V3</text>
<text x="123.4" y="72.7" transform="rotate(-90 123.4 72.7)">AVDDL1</text>
<text x="125.1" y="72.7" transform="rotate(-90 125.1 72.7)">AVDDL2</text>
<text x="126.8" y="72.7" transform="rotate(-90 126.8 72.7)">AVDDL3</text>
<text x="225.4" y="76.7">LD1_A</text>
<text x="225.4" y="75">LD1_K</text>
<text x="225.4" y="73.3">LD2_A</text>
<text x="247.8" y="74.3" transform="rotate(-90 247.8 74.3)">CASE</text>
<text x="87.3" y="80.2">CLKOUT</text>
<text x="116.9" y="78.4">LED0/ENB_LDO</text>
<text x="118.4" y="81.9">LED2/V_SEL1</text>
<text x="118.4" y="80.2">LED1/V_SEL0</text>
<text x="225.4" y="83.6">TRD3+</text>
<text x="225.4" y="80.2">TRD3-</text>
<text x="87.3" y="85.3">TXC</text>
<text x="87.3" y="88.8">TXD3</text>
<text x="87.3" y="87.1">TXCTL</text>
<text x="121.7" y="85.3">MDI_D_N</text>
<text x="121.8" y="87.1">MDI_D_P</text>
<text x="225.4" y="87.1">TRD2-</text>
<text x="87.3" y="94">TXD0</text>
<text x="87.3" y="92.2">TXD1</text>
<text x="87.3" y="90.5">TXD2</text>
<text x="121.7" y="90.5">MDI_C_N</text>
<text x="121.8" y="95.7">MDI_B_N</text>
<text x="121.8" y="92.2">MDI_C_P</text>
<text x="225.4" y="90.5">TRD2+</text>
<text x="225.4" y="94">CT</text>
<text x="87.3" y="99.2">RXCTL/ADR2</text>
<text x="87.3" y="100.9">RXD3/ADR0</text>
<text x="87.3" y="97.4">RXC/ADR1</text>
<text x="121.8" y="100.9">MDI_A_N</text>
<text x="121.9" y="97.4">MDI_B_P</text>
<text x="225.4" y="100.9">TRD1-</text>
<text x="87.3" y="106.1">RXD0/RXDLY</text>
<text x="87.3" y="104.3">RXD1/TXDLY</text>
<text x="87.3" y="102.6">RXD2</text>
<text x="121.9" y="102.6">MDI_A_P</text>
<text x="225.4" y="107.8">TRD0-</text>
<text x="225.4" y="104.3">TRD1+</text>
<text x="87.3" y="111.3">MDC</text>
<text x="87.3" y="113">MDIO</text>
<text x="121" y="109.5">INTB/WOL</text>
<text x="124.5" y="113">RSET</text>
<text x="225.4" y="111.3">TRD0+</text>
<text x="235.7" y="113.1" transform="rotate(-90 235.7 113.1)">M5</text>
<text x="237.4" y="113.1" transform="rotate(-90 237.4 113.1)">M4</text>
<text x="242.6" y="113.1" transform="rotate(-90 242.6 113.1)">M2</text>
<text x="244.3" y="113.1" transform="rotate(-90 244.3 113.1)">M1</text>
<text x="87.3" y="116.4">RSTn</text>
<text x="106.1" y="118.3" transform="rotate(-90 106.1 118.3)">EGND</text>
</g>
<g font-size="1.5" fill="#00f">
<text x="241.8" y="71" transform="rotate(180 241.8 71)">Yellow</text>
<text x="241.3" y="74.5" transform="rotate(180 241.3 74.5)">Green</text>
<text x="251.9" y="78.8" transform="rotate(180 251.9 78.8)">8</text>
<text x="251.9" y="82.4" transform="rotate(180 251.9 82.4)">7</text>
<text x="251.9" y="85.7" transform="rotate(180 251.9 85.7)">5</text>
<text x="251.9" y="89.3" transform="rotate(180 251.9 89.3)">4</text>
<text x="251.9" y="99.5" transform="rotate(180 251.9 99.5)">6</text>
<text x="251.9" y="106.4" transform="rotate(180 251.9 106.4)">2</text>
<text x="251.9" y="103.1" transform="rotate(180 251.9 103.1)">3</text>
<text x="251.9" y="110" transform="rotate(180 251.9 110)">1</text>
</g>
<g font-size="1.2">
<text x="29.1" y="1.3">5</text>
<text x="83.6" y="1.3">4</text>
<text x="138.2" y="1.3">3</text>
<text x="192.8" y="1.3">2</text>
<text x="247.4" y="1.3">1</text>
<text x=".5" y="28.3">D</text>
<text x="275.1" y="28.3">D</text>
<text x=".5" y="79.2">C</text>
<text x="275.1" y="79.2">C</text>
<text x=".5" y="130.2">B</text>
<text x="275.1" y="130.2">B</text>
<text x=".5" y="181.1">A</text>
<text x="275.1" y="181.1">A</text>
<text x="29.1" y="206.8">5</text>
<text x="83.6" y="206.8">4</text>
<text x="138.2" y="206.8">3</text>
<text x="192.8" y="206.8">2</text>
<text x="247.4" y="206.8">1</text>
</g>
</svg>
